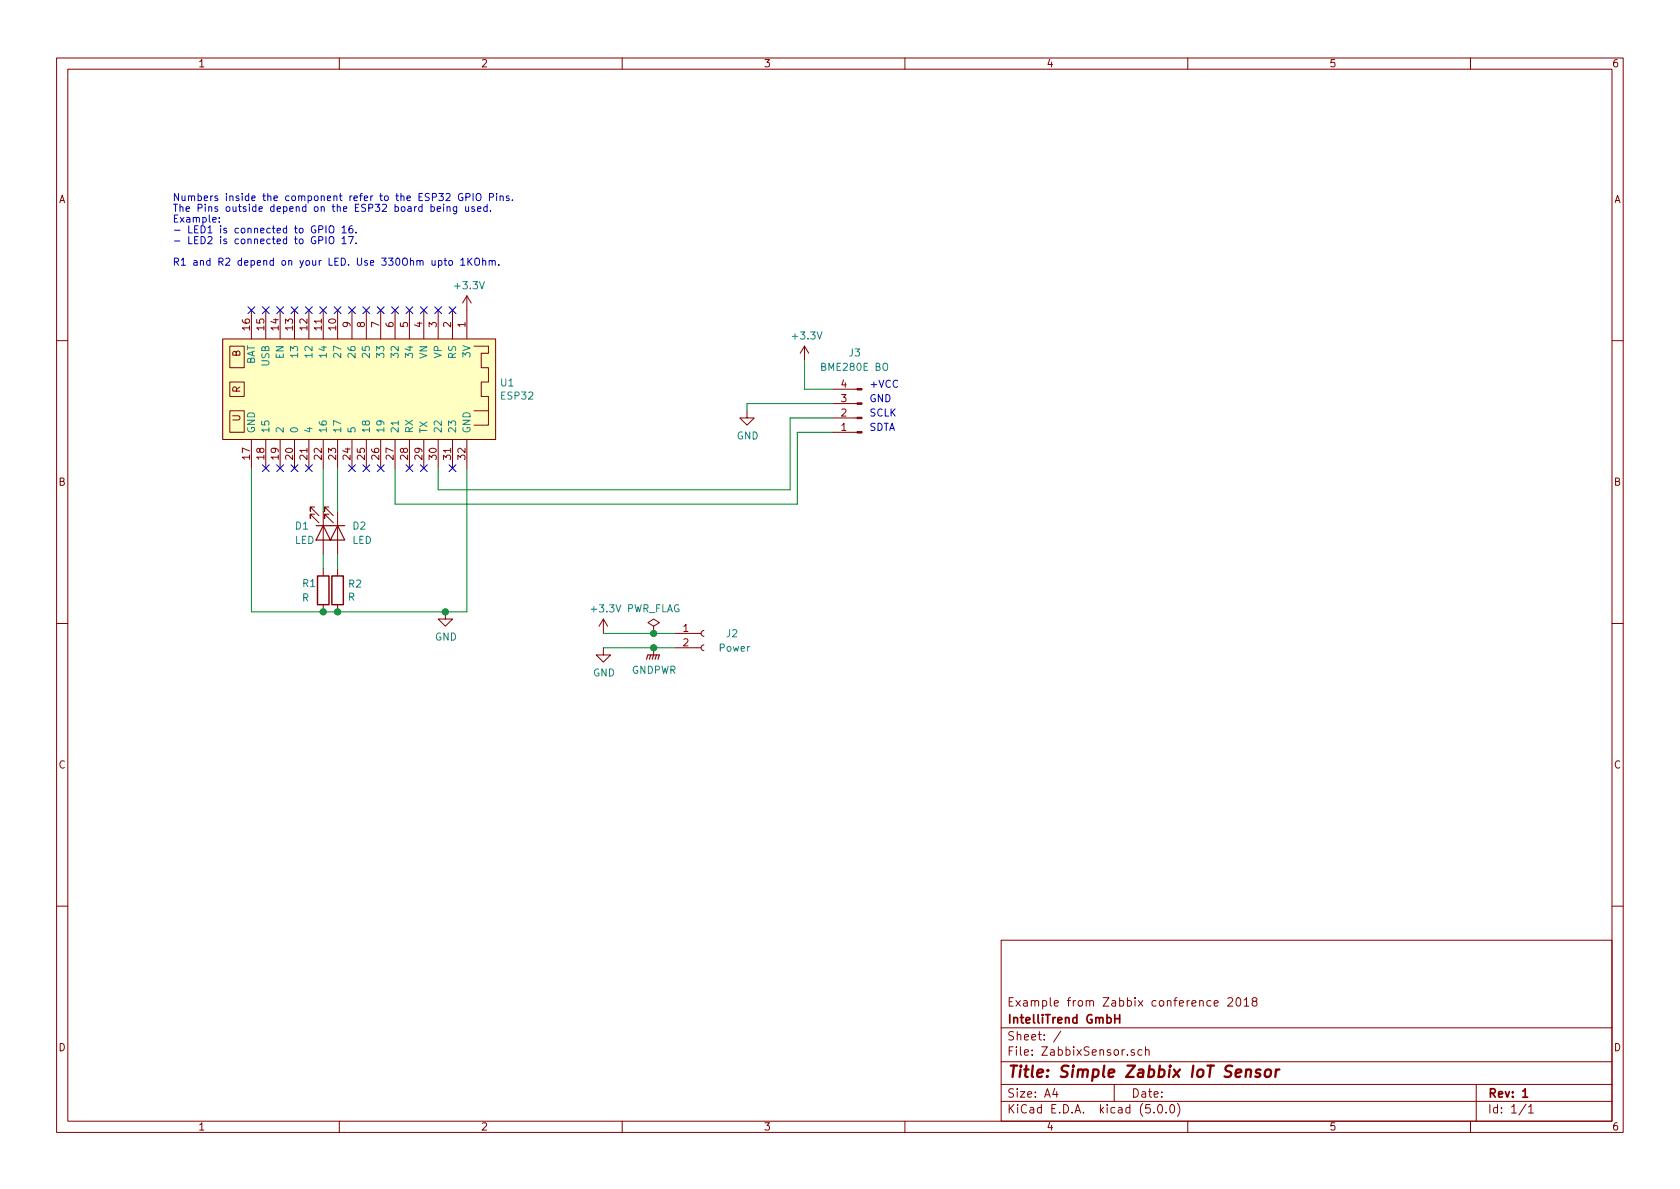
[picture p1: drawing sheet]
<svg xmlns="http://www.w3.org/2000/svg" width="297mm" height="210mm" viewBox="0 0 297 210" stroke-linecap="round" stroke-linejoin="round" font-family="sans-serif">
<g fill="none" stroke="#840000" stroke-width=".18">
<path d="M10 10.3h277v189.9h-277zM12 12.2h273v186.1h-273zM60 10.3v1.9M110 10.3v1.9M160 10.3v1.9M210 10.3v1.9M260 10.3v1.9M39.4 59.9h48.2v17.8h-48.2zM44.4 54.9v5M47 54.9v5M49.5 54.9v5M52.1 54.9v5"/>
<path d="M54.6 54.9v5M57.1 54.9v5M59.7 54.9v5M62.2 54.9v5M64.8 54.9v5M67.3 54.9v5M69.8 54.9v5M72.4 54.9v5M74.9 54.9v5M77.5 54.9v5M80 54.9v5M82.5 52.3v7.6"/>
<path d="M82.5 52.3l-.7 1.3M82.5 52.3l.8 1.3M10 60.2h2M40.6 61.2h2.6v3.8h-2.6zM40.6 67.6h2.6v2.5h-2.6zM40.6 72.6h2.6v3.8h-2.6zM44.4 77.7v5.1M47 77.7v5.1M49.5 77.7v5.1M52.1 77.7v5.1M54.6 77.7v5.1M57.1 77.7v5.1"/>
<path d="M59.7 77.7v5.1M62.2 77.7v5.1M64.8 77.7v5.1M67.3 77.7v5.1M69.8 77.7v5.1M72.4 77.7v5.1M74.9 77.7v5.1M77.5 77.7v5.1M80 77.7v5.1M82.5 77.7v5.1M83.8 61.2h2.6v1.3h-1.3v2.5h1.3v2.6h-1.3v2.5h1.3v5.1h-2.6M83.8 72.6h2.6"/>
<path d="M132.1 72.6v1.3h1.2l-1.2 1.3-1.3-1.3h1.3M142.2 61.2l-.7 1.3M142.2 61.2v2.5M142.2 61.2l.8 1.3M147.3 68.8h4.2M147.3 71.4h4.2M147.3 73.9h4.2M147.3 76.4h4.2M285 60.2h2M55.6 89.7h-.7v.7v-.7l1.5 1.5M55.6 90.9h-.7v.8v-.8l1.5 1.6M57.1 90.4v7.6"/>
<path d="M58.2 89.7h-.8v.7v-.7l1.5 1.5M58.2 90.9h-.8v.8v-.8l1.5 1.6M59.7 90.4v7.6M10 110.3h2M57.1 100.6v1.2M57.1 106.9v1.3M59.7 100.6v1.2M59.7 106.9v1.3M78.7 108.2v1.3h1.3l-1.3 1.2-1.2-1.2h1.2M106.7 114.5v1.3h1.2l-1.2 1.3-1.3-1.3h1.3M106.7 109.5l-.8 1.2M106.7 109.5v2.5"/>
<path d="M106.7 109.5l.7 1.2M115.6 110.7l1-.6-1-.6-1 .6 1 .6v1.3M115.6 112h.1M115.6 114.5v1.3M119.4 114.5h4.6M119.4 112h4.6M124.5 114l-.3 .1-.2 .4 .1 .4 .4 .2M124.5 111.5l-.3 .1-.2 .3 .1 .4 .4 .2M285 110.3h2M10 160.2h2M177 166.3h108v32h-108zM214.7 177.4l.7-.1-.1-.3-.4-.1-.2 .2 .1 .7h.5"/>
<path d="M217.1 176.6l.2-.2h.4l.3 .5-1 1h1M218.7 176.6l.3-.2a.94 .94 0 0 1 0 1.5l-.4-.3-.1-.6zM220 176.9l.4-.5v1.5M220 177.9h.8M221.7 177.1l-.3-.3 .1-.2 .2-.2 .4 .1 .1 .2v.2l-.7 .2a.48 .48 0 0 0 0 .7l.2 .1 .5-.1a.48 .48 0 0 0-.1-.7h-.2M285 160.2h2M60 198.3v1.9M110 198.3v1.9M160 198.3v1.9M177 194.8h108M177 191.8h108M177 187.8h108"/>
<path d="M177 181.8h108M186.5 192.5l-.4 1h1M186.8 193v1M187.6 182.3l-1.3 2M197 191.8v3M200.6 185.7l-.4-.1-.2 .2 .1 .2 .5 .2v.3h-.6M201.9 185.7l-.4-.1-.3 .3 .1 .6h.6M202.5 185.7l.3-.1 .3 .1 .1 .9M202.5 185.1v1.5M204 196.7v.1M204.8 195.5l.4-.2a.94 .94 0 0 1 0 1.5 .79 .79 0 0 1-.4-1.3zM206.2 196.7v.1"/>
<path d="M207 195.4l.3-.1a.94 .94 0 0 1 0 1.5 .82 .82 0 0 1-.3-1.4zM208.2 195.1a1.71 1.71 0 0 1 0 2.3M210 198.3v1.9M260 198.3v1.9M261 191.8v6.5M269.8 195.2l-1.2 2M270.3 195.8l.4-.5v1.5M270.3 196.8h.8"/>
</g>
<path d="M197.1 179.4v1.5M198 179.4v1.5M197.1 180.1h.9M269.2 193l.5-.5v1.5M269.2 194h.9" fill="none" stroke="#840000" stroke-width=".3"/>
<path d="M220.3 189.3a.52 .52 0 0 1 .9 .1l-.1 1M222.9 189.2l-.5-.1-.2 .1-.2 .3 .3 .3 .5 .1v.3l-.1 .1-.2 .1-.6-.1M223.8 189.3a.54 .54 0 0 1 .5-.2 .54 .54 0 0 1 .4 .4v.6a.56 .56 0 0 1-.6 .4 .56 .56 0 0 1-.5-.4zM225.6 189.1l-.1 1.3M226.2 189.1a.55 .55 0 0 0-.6 .4" fill="none" stroke="#840000" stroke-width=".41"/>
<path d="M55.9 93h5.1M57.1 93l1.3 2.5h-2.5zM59.7 93l1.3 2.5h-2.6zM114.3 116.6l.3-.8h2l-.3 .8M115.1 115.8l-.3 .8M115.6 115.8l-.3 .8M116.1 115.8l-.3 .8" fill="none" stroke="#840000" stroke-width=".2"/>
<path d="M56.1 101.8h2.1v5.1h-2.1zM58.7 101.8h2v5.1h-2z" fill="none" stroke="#840000" stroke-width=".25"/>
<path d="M39.4 59.9h48.2v17.8h-48.2z" fill="#ffffc2" stroke="#ffffc2" stroke-width=".18"/>
<path d="M70.4 74.4v.8" fill="none" stroke="#008484" stroke-width=".18"/>
<path d="M142.2 63.7v5.1h5.1M147.3 76.4h-6.3v12.7h-71.2v-6.3M147.3 73.9h-7.6v12.7h-62.2v-3.8M147.3 71.4h-15.2v1.2M44.4 82.8v25.4h38.1v-25.4M57.1 82.8v7.6M57.1 98v2.6M59.7 82.8v7.6M59.7 98v2.6M106.7 114.5h12.7M106.7 112h12.7" fill="none" stroke="#008400" stroke-width=".18"/>
<g fill="#008400" stroke="#008400" stroke-width=".25">
<circle cx="57.2" cy="108.2" r=".51"/>
<circle cx="59.7" cy="108.2" r=".51"/>
<circle cx="78.7" cy="108.2" r=".51"/>
<circle cx="115.6" cy="114.5" r=".51"/>
<circle cx="115.6" cy="112" r=".51"/>
</g>
<g fill="none" stroke="#000084" stroke-width=".18">
<path d="M43.8 54.2l1.3 1.3M45.1 54.2l-1.3 1.3M46.4 54.2l1.2 1.3M47.6 54.2l-1.2 1.3M48.9 54.2l1.2 1.3M50.1 54.2l-1.2 1.3M51.5 54.2l1.2 1.3M52.7 54.2l-1.2 1.3M54 54.2l1.2 1.3M55.2 54.2l-1.2 1.3M56.5 54.2l1.3 1.3M57.8 54.2l-1.3 1.3"/>
<path d="M59.1 54.2l1.2 1.3M60.3 54.2l-1.2 1.3M61.6 54.2l1.2 1.3M62.8 54.2l-1.2 1.3M64.2 54.2l1.2 1.3M65.4 54.2l-1.2 1.3M66.7 54.2l1.2 1.3M67.9 54.2l-1.2 1.3M69.2 54.2l1.3 1.3M70.5 54.2l-1.3 1.3M71.8 54.2l1.2 1.3M73 54.2l-1.2 1.3"/>
<path d="M74.3 54.2l1.2 1.3M75.5 54.2l-1.2 1.3M76.9 54.2l1.2 1.3M78.1 54.2l-1.2 1.3M79.4 54.2l1.2 1.3M80.6 54.2l-1.2 1.3M46.4 82.2l1.2 1.2M47.6 82.2l-1.2 1.2M48.9 82.2l1.2 1.2M50.1 82.2l-1.2 1.2M51.5 82.2l1.2 1.2M52.7 82.2l-1.2 1.2"/>
<path d="M54 82.2l1.2 1.2M55.2 82.2l-1.2 1.2M61.6 82.2l1.2 1.2M62.8 82.2l-1.2 1.2M64.2 82.2l1.2 1.2M65.4 82.2l-1.2 1.2M66.7 82.2l1.2 1.2M67.9 82.2l-1.2 1.2M71.8 82.2l1.2 1.2M73 82.2l-1.2 1.2M74.3 82.2l1.2 1.2M75.5 82.2l-1.2 1.2"/>
<path d="M79.4 82.2l1.2 1.2M80.6 82.2l-1.2 1.2"/>
</g>
<g fill="#840000" stroke="#840000" stroke-width=".18">
<path d="M151.5 68.7h.9v.3h-.9z"/>
<path d="M151.5 71.2h.9v.3h-.9z"/>
<path d="M151.5 73.8h.9v.2h-.9z"/>
<path d="M151.5 76.3h.9v.3h-.9z"/>
</g>
<g fill="none" stroke="#0000c2" stroke-width=".18">
<path d="M38.8 39.2v.1M38.8 38.5v.1M57.6 39.9v1.3M62.3 39.9l-.4 .1a.87 .87 0 0 0 0 1.2l.5-.1v-.6l-.5-.1-.2 .3M76.2 36.6l.4-.1 .2 .3-.1 .5h-.5M77.3 37l.6-.2-.1-.2-.3-.1-.2 .2v.6h.5M78.4 36.5v.9M79 36.7l.2-.2 .3 .1 .1 .8M79 36.5v.9M80.7 36.5v1.1l-.2 .2-.3-.1M80.7 36.6l-.3-.1-.3 .3 .2 .5h.4M81.8 34.3a.59 .59 0 0 0-.8 .6 .59 .59 0 0 0 .8 .5v-.5h-.2"/>
<path d="M82.3 36.5l.1 .8 .3 .1 .2-.1M82.4 34.9l.6-.1 .1-.2-.1-.3-.1-.1h-.5v1.3M82.9 36.5v.9M83.6 34.2v1.3M83.9 36.6l-.3-.1-.2 .2 .1 .2 .4 .1v.3h-.5M84.3 34.4l.2-.2a.45 .45 0 0 1 .5 .4v.4l-.1 .4h-.5a.92 .92 0 0 1-.1-1zM84.4 37l.6-.2v-.2l-.4-.1-.2 .2 .1 .6h.5M86.1 36.6l-.3-.1-.3 .3 .1 .5h.5M86.1 36.1v1.3M86.5 34.9l.6-.1 .2-.2-.1-.3-.2-.1h-.5v1.3M86.7 37.3v.1M87.8 34.2v.1"/>
<path d="M87.8 34.6v.9M88.4 34.8l.2-.2 .3 .1 .1 .8M88.4 34.6v.9M90 34.7l-.3-.1-.2 .2 .1 .2 .4 .1v.3h-.5M90.6 35.4v.1M56.4 40.6l.6-.1 .1-.1-.1-.3-.2-.2h-.4v1.3M56.4 42.5l.6-.1 .1-.1-.1-.3-.2-.2h-.4v1.3M57.6 41.8v1.3M58.2 40.1l.2-.1a.42 .42 0 0 1 .6 .1 .88 .88 0 0 1-.3 1.1l-.3-.1a1.07 1.07 0 0 1-.2-1zM58.2 42l.2-.1a.42 .42 0 0 1 .6 .1 .88 .88 0 0 1-.3 1.1l-.3-.1a1.07 1.07 0 0 1-.2-1zM60.5 40.3l.3-.4v1.3M60.5 42.2l.3-.4v1.3"/>
<path d="M60.5 41.2h.7M60.5 43.1h.7M61.6 41.8h.9l-.6 1.3M63 41.1v.1M63 43v.1M78.5 46.1h.5M78.7 45.6v1.1l.3 .2M79.4 46.2l.2-.1 .4 .1v.5l-.1 .2h-.3l-.2-.1zM81.5 46l.3-.4v1.3M81.5 46.9h.7M82.7 45.6v1.3M82.9 46.2l.6 .7"/>
<path d="M83.5 45.6l-.8 .8M84 45.8a.45 .45 0 0 1 .7 0 .88 .88 0 0 1-.2 1.1h-.4a1.07 1.07 0 0 1-.1-1.1zM85.3 46.2l.2-.1h.3l.1 .8M85.3 45.6v1.3M86.5 46.2l.2-.1h.3v.8M86.5 46.1v.8M87 46.2l.2-.1h.3l.1 .8M88.2 46.8v.1"/>
</g>
<text font-size="2.8" fill="#840000" x="178" y="190.5">Title: Simple Zabbix IoT Sensor</text>
<g font-size="2.1" fill="#840000">
<text x="178" y="178">Example from Zabbix conference 2018</text>
<text x="178" y="184">Sheet: /</text>
<text x="178" y="181">IntelliTrend GmbH</text>
<text x="178" y="186.7">File: ZabbixSensor.sch</text>
<text x="178" y="196.9">KiCad E.D.A. kicad (5.0.0)</text>
<text x="178" y="194.1">Size: A4</text>
<text x="200" y="194.1">Date:</text>
<text x="263" y="194.1">Rev: 1</text>
<text x="263" y="196.9">Id: 1/1</text>
</g>
<g font-size="1.8" fill="#840000">
<text x="35" y="11.9">1</text>
<text x="85" y="11.9">2</text>
<text x="135" y="11.9">3</text>
<text x="185" y="11.9">4</text>
<text x="235" y="11.9">5</text>
<text x="285" y="11.9">6</text>
<text x="10.4" y="35.9">A</text>
<text x="285.4" y="35.9">A</text>
<text x="44.2" y="58.4" transform="rotate(-90 44.2 58.4)">16</text>
<text x="46.7" y="58.4" transform="rotate(-90 46.7 58.4)">15</text>
<text x="49.3" y="58.4" transform="rotate(-90 49.3 58.4)">14</text>
<text x="51.8" y="58.4" transform="rotate(-90 51.8 58.4)">13</text>
<text x="54.4" y="58.4" transform="rotate(-90 54.4 58.4)">12</text>
<text x="56.9" y="58.4" transform="rotate(-90 56.9 58.4)">11</text>
<text x="59.4" y="58.4" transform="rotate(-90 59.4 58.4)">10</text>
<text x="62" y="57.9" transform="rotate(-90 62 57.9)">9</text>
<text x="64.5" y="57.9" transform="rotate(-90 64.5 57.9)">8</text>
<text x="67.1" y="57.9" transform="rotate(-90 67.1 57.9)">7</text>
<text x="69.6" y="57.9" transform="rotate(-90 69.6 57.9)">6</text>
<text x="72.1" y="57.9" transform="rotate(-90 72.1 57.9)">5</text>
<text x="74.7" y="57.9" transform="rotate(-90 74.7 57.9)">4</text>
<text x="77.2" y="57.9" transform="rotate(-90 77.2 57.9)">3</text>
<text x="79.8" y="57.9" transform="rotate(-90 79.8 57.9)">2</text>
<text x="82.3" y="57.9" transform="rotate(-90 82.3 57.9)">1</text>
<text x="42.5" y="63.1" transform="rotate(-90 42.5 63.1)">B</text>
<text x="42.5" y="69.5" transform="rotate(-90 42.5 69.5)">R</text>
<text x="148.7" y="71.1">3</text>
<text x="148.7" y="68.6">4</text>
<text x="42.5" y="74.5" transform="rotate(-90 42.5 74.5)">U</text>
<text x="148.7" y="76.2">1</text>
<text x="148.7" y="73.7">2</text>
<text x="44.2" y="81.2" transform="rotate(-90 44.2 81.2)">17</text>
<text x="46.7" y="81.2" transform="rotate(-90 46.7 81.2)">18</text>
<text x="49.3" y="81.2" transform="rotate(-90 49.3 81.2)">19</text>
<text x="51.8" y="81.2" transform="rotate(-90 51.8 81.2)">20</text>
<text x="54.4" y="81.2" transform="rotate(-90 54.4 81.2)">21</text>
<text x="56.9" y="81.2" transform="rotate(-90 56.9 81.2)">22</text>
<text x="59.4" y="81.2" transform="rotate(-90 59.4 81.2)">23</text>
<text x="62" y="81.2" transform="rotate(-90 62 81.2)">24</text>
<text x="64.5" y="81.2" transform="rotate(-90 64.5 81.2)">25</text>
<text x="67.1" y="81.2" transform="rotate(-90 67.1 81.2)">26</text>
<text x="69.6" y="81.2" transform="rotate(-90 69.6 81.2)">27</text>
<text x="72.1" y="81.2" transform="rotate(-90 72.1 81.2)">28</text>
<text x="74.7" y="81.2" transform="rotate(-90 74.7 81.2)">29</text>
<text x="77.2" y="81.2" transform="rotate(-90 77.2 81.2)">30</text>
<text x="79.8" y="81.2" transform="rotate(-90 79.8 81.2)">31</text>
<text x="82.3" y="81.2" transform="rotate(-90 82.3 81.2)">32</text>
<text x="10.4" y="85.9">B</text>
<text x="285.4" y="85.9">B</text>
<text x="120.8" y="111.8">1</text>
<text x="120.8" y="114.3">2</text>
<text x="10.4" y="135.9">C</text>
<text x="285.4" y="135.9">C</text>
<text x="10.4" y="185.9">D</text>
<text x="285.4" y="185.9">D</text>
<text x="35" y="199.9">1</text>
<text x="85" y="199.9">2</text>
<text x="135" y="199.9">3</text>
<text x="185" y="199.9">4</text>
<text x="235" y="199.9">5</text>
<text x="285" y="199.9">6</text>
</g>
<g font-size="1.8" fill="#0000c2">
<text x="30.5" y="35.6">Numbers inside the component refer to the ESP32 GPIO Pins.</text>
<text x="30.5" y="37.5">The Pins outside depend on the ESP32 board being used.</text>
<text x="30.5" y="39.4">Example:</text>
<text x="30.5" y="41.3">- LED1 is connected to GPIO 16.</text>
<text x="30.5" y="43.2">- LED2 is connected to GPIO 17.</text>
<text x="30.5" y="47">R1 and R2 depend on your LED. Use 330Ohm upto 1KOhm.</text>
<text x="153.7" y="71.1">GND</text>
<text x="153.7" y="68.6">+VCC</text>
<text x="153.7" y="73.7">SCLK</text>
<text x="153.7" y="76.2">SDTA</text>
</g>
<g font-size="1.8" fill="#008484">
<text x="80.6" y="51.1">+3.3V</text>
<text x="45.1" y="64.6" transform="rotate(-90 45.1 64.6)">BAT</text>
<text x="47.6" y="64.7" transform="rotate(-90 47.6 64.7)">USB</text>
<text x="50.2" y="63.4" transform="rotate(-90 50.2 63.4)">EN</text>
<text x="52.7" y="62.9" transform="rotate(-90 52.7 62.9)">13</text>
<text x="55.2" y="62.9" transform="rotate(-90 55.2 62.9)">12</text>
<text x="57.8" y="62.9" transform="rotate(-90 57.8 62.9)">14</text>
<text x="60.3" y="62.9" transform="rotate(-90 60.3 62.9)">27</text>
<text x="62.9" y="62.9" transform="rotate(-90 62.9 62.9)">26</text>
<text x="65.4" y="62.9" transform="rotate(-90 65.4 62.9)">25</text>
<text x="67.9" y="62.9" transform="rotate(-90 67.9 62.9)">33</text>
<text x="70.5" y="62.9" transform="rotate(-90 70.5 62.9)">32</text>
<text x="73" y="62.9" transform="rotate(-90 73 62.9)">34</text>
<text x="75.6" y="63.4" transform="rotate(-90 75.6 63.4)">VN</text>
<text x="78.1" y="63.3" transform="rotate(-90 78.1 63.3)">VP</text>
<text x="80.6" y="63.4" transform="rotate(-90 80.6 63.4)">RS</text>
<text x="83.2" y="63.1" transform="rotate(-90 83.2 63.1)">3V</text>
<text x="140.3" y="60">+3.3V</text>
<text x="145.5" y="65.6">BME280E BO</text>
<text x="150.2" y="63">J3</text>
<text x="88.6" y="68.3">U1</text>
<text x="88.7" y="70.7">ESP32</text>
<text x="45.1" y="76.7" transform="rotate(-90 45.1 76.7)">GND</text>
<text x="47.6" y="76.7" transform="rotate(-90 47.6 76.7)">15</text>
<text x="50.2" y="76.7" transform="rotate(-90 50.2 76.7)">2</text>
<text x="52.7" y="76.7" transform="rotate(-90 52.7 76.7)">0</text>
<text x="55.2" y="76.7" transform="rotate(-90 55.2 76.7)">4</text>
<text x="57.8" y="76.7" transform="rotate(-90 57.8 76.7)">16</text>
<text x="60.3" y="76.7" transform="rotate(-90 60.3 76.7)">17</text>
<text x="62.9" y="76.7" transform="rotate(-90 62.9 76.7)">5</text>
<text x="65.4" y="76.7" transform="rotate(-90 65.4 76.7)">18</text>
<text x="67.9" y="76.7" transform="rotate(-90 67.9 76.7)">19</text>
<text x="70.5" y="76.7" transform="rotate(-90 70.5 76.7)">21</text>
<text x="73" y="76.7" transform="rotate(-90 73 76.7)">RX</text>
<text x="75.6" y="76.7" transform="rotate(-90 75.6 76.7)">TX</text>
<text x="78.1" y="76.7" transform="rotate(-90 78.1 76.7)">22</text>
<text x="80.6" y="76.7" transform="rotate(-90 80.6 76.7)">23</text>
<text x="83.2" y="76.7" transform="rotate(-90 83.2 76.7)">GND</text>
<text x="130.3" y="77.7">GND</text>
<text x="52.3" y="93.6">D1</text>
<text x="62.4" y="93.6">D2</text>
<text x="52.1" y="96.2">LED</text>
<text x="62.3" y="96.2">LED</text>
<text x="53.4" y="106.3">R</text>
<text x="53.5" y="103.8">R1</text>
<text x="61.5" y="106.2">R</text>
<text x="61.7" y="103.9">R2</text>
<text x="76.9" y="113.3">GND</text>
<text x="104.7" y="108.3">+3.3V PWR_FLAG</text>
<text x="128.5" y="112.7">J2</text>
<text x="104.9" y="119.6">GND</text>
<text x="111.7" y="119.1">GNDPWR</text>
<text x="127.2" y="115.2">Power</text>
</g>
</svg>
